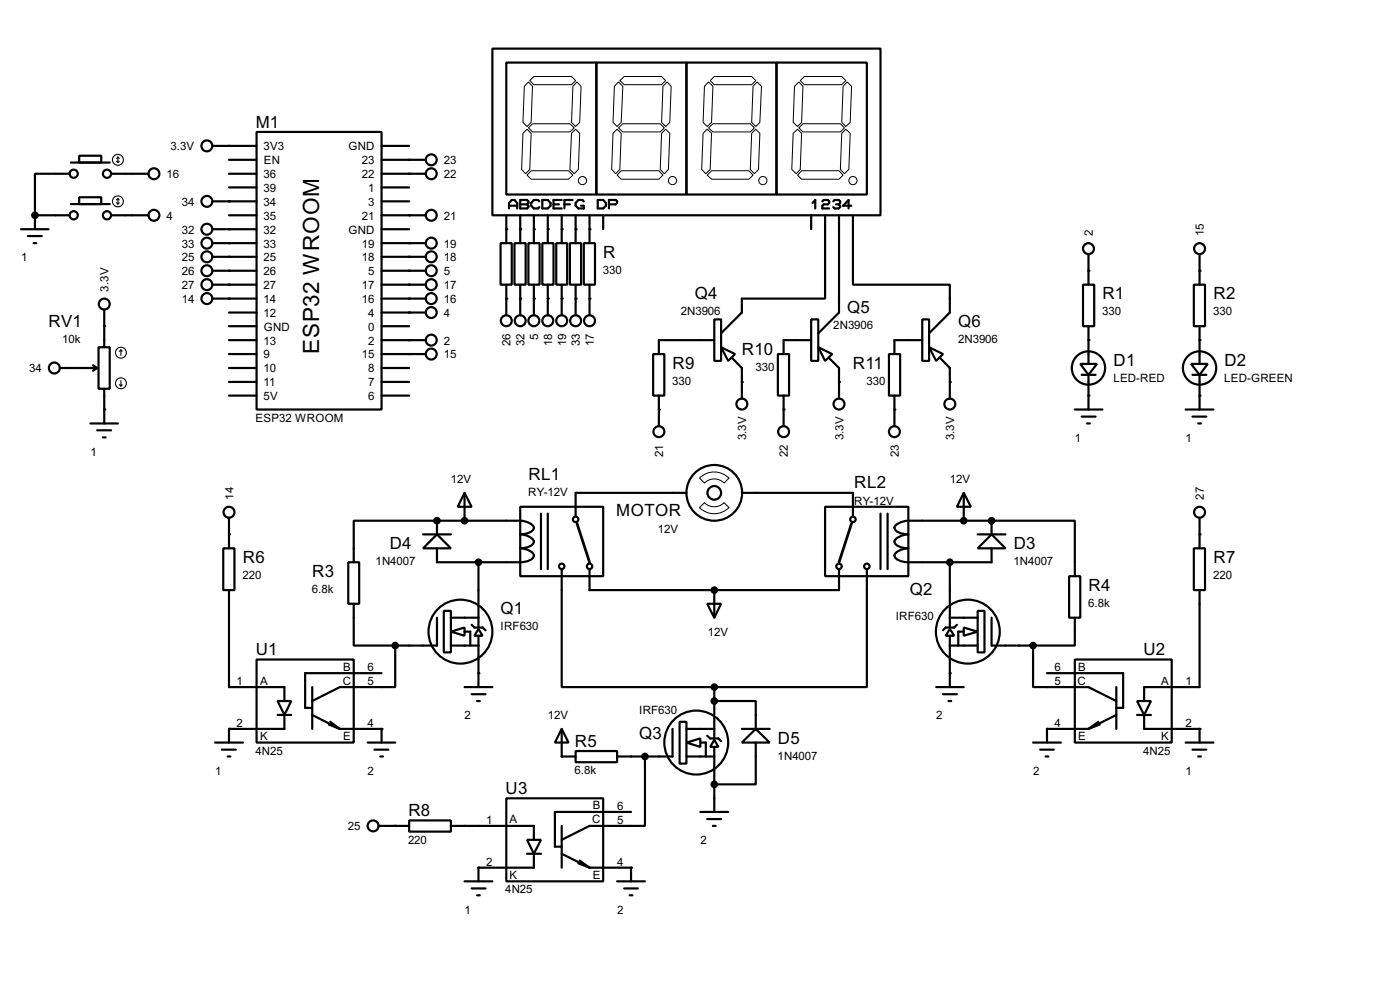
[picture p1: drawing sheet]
<svg xmlns="http://www.w3.org/2000/svg" width="256mm" height="180mm" viewBox="0 0 256 180" stroke-linecap="round" stroke-linejoin="round" font-family="sans-serif">
<g fill="#000">
<circle cx="6.4" cy="39.4" r=".2"/>
<circle cx="42" cy="26.7" r=".2"/>
<circle cx="42" cy="36.9" r=".2"/>
<circle cx="75" cy="29.3" r=".2"/>
<circle cx="75" cy="31.8" r=".2"/>
<circle cx="75" cy="39.4" r=".2"/>
<circle cx="19.1" cy="59.7" r=".2"/>
<circle cx="42" cy="42" r=".2"/>
<circle cx="42" cy="44.5" r=".2"/>
<circle cx="42" cy="47" r=".2"/>
<circle cx="42" cy="49.6" r=".2"/>
<circle cx="42" cy="52.1" r=".2"/>
<circle cx="42" cy="54.7" r=".2"/>
<circle cx="75" cy="57.2" r=".2"/>
<circle cx="75" cy="49.6" r=".2"/>
<circle cx="75" cy="54.7" r=".2"/>
<circle cx="75" cy="44.5" r=".2"/>
<circle cx="75" cy="47" r=".2"/>
<circle cx="75" cy="52.1" r=".2"/>
<circle cx="92.8" cy="54.7" r=".2"/>
<circle cx="92.8" cy="42" r=".2"/>
<circle cx="95.3" cy="54.7" r=".2"/>
<circle cx="95.3" cy="42" r=".2"/>
<circle cx="97.8" cy="54.7" r=".2"/>
<circle cx="97.8" cy="42" r=".2"/>
<circle cx="100.4" cy="54.7" r=".2"/>
<circle cx="100.4" cy="42" r=".2"/>
<circle cx="102.9" cy="54.7" r=".2"/>
<circle cx="102.9" cy="42" r=".2"/>
<circle cx="105.5" cy="54.7" r=".2"/>
<circle cx="105.5" cy="42" r=".2"/>
<circle cx="108" cy="54.7" r=".2"/>
<circle cx="108" cy="42" r=".2"/>
<circle cx="199.4" cy="49.6" r=".2"/>
<circle cx="219.8" cy="49.6" r=".2"/>
<circle cx="14" cy="67.4" r=".2"/>
<circle cx="19.1" cy="75" r=".2"/>
<circle cx="75" cy="64.8" r=".2"/>
<circle cx="75" cy="62.3" r=".2"/>
<circle cx="120.7" cy="75" r=".2"/>
<circle cx="135.9" cy="69.9" r=".2"/>
<circle cx="143.6" cy="75" r=".2"/>
<circle cx="153.7" cy="69.9" r=".2"/>
<circle cx="163.9" cy="75" r=".2"/>
<circle cx="174" cy="69.9" r=".2"/>
<circle cx="199.4" cy="72.4" r=".2"/>
<circle cx="199.4" cy="62.3" r=".2"/>
<circle cx="219.8" cy="62.3" r=".2"/>
<circle cx="219.8" cy="72.4" r=".2"/>
<circle cx="42" cy="97.8" r=".2"/>
<circle cx="80.1" cy="95.3" r=".2"/>
<circle cx="85.1" cy="95.3" r=".2"/>
<circle cx="176.6" cy="95.3" r=".2"/>
<circle cx="181.7" cy="95.3" r=".2"/>
<circle cx="219.8" cy="97.8" r=".2"/>
<circle cx="130.9" cy="108" r=".2"/>
<circle cx="42" cy="133.4" r=".2"/>
<circle cx="69.9" cy="133.4" r=".2"/>
<circle cx="87.7" cy="123.2" r=".2"/>
<circle cx="102.9" cy="138.5" r=".2"/>
<circle cx="118.2" cy="138.5" r=".2"/>
<circle cx="130.9" cy="128.3" r=".2"/>
<circle cx="174" cy="123.2" r=".2"/>
<circle cx="191.8" cy="133.4" r=".2"/>
<circle cx="219.8" cy="133.4" r=".2"/>
<circle cx="72.4" cy="151.2" r=".2"/>
<circle cx="87.7" cy="158.8" r=".2"/>
<circle cx="115.6" cy="158.8" r=".2"/>
<circle cx="130.9" cy="143.6" r=".2"/>
</g>
<g fill="none" stroke="#000" stroke-width=".4">
<path d="M90.2 8.9h71.1v30.5h-71.1zM92.8 11.5h16.5v24.1h-16.5zM109.3 11.5h16.5v24.1h-16.5zM125.8 11.5h16.5v24.1h-16.5zM142.3 11.5h16.5v24.1h-16.5zM6.4 39.4h6.4M6.4 39.4v2.6M12.8 31.8h-6.4v7.6M13 29.8h7.1M13 37.4h7.1M14.5 28.5h4.1v1.3h-4.1zM14.5 36.1h4.1v1.3h-4.1z"/>
<path d="M20.4 31.8h6.8M20.4 39.4h6.8M38.9 26.7h8.1M38.9 36.9h8.1M42 31.8h5M42 39.4h5M42 29.3h5M42 34.3h5M47 24.2h22.9v50.8h-22.9zM69.9 31.8h8.1M69.9 39.4h8.1M69.9 29.3h8.1"/>
<path d="M69.9 26.7h5.1M69.9 36.9h5.1M69.9 34.3h5.1M92.8 39.4v5.1M93.3 38.2v-1l.5-.6h.5l.5 .6v1M93.3 37.7h1.5M95.3 36.6h1.3l.2 .3v.3l-.2 .2 .2 .3v.2l-.2 .3h-1.3zM95.3 39.4v5.1M95.3 37.4h1.3M97.8 39.4v5.1M98.8 36.9l-.2-.3h-.8l-.5 .6v.5l.5 .5h.8l.2-.3M99.4 36.6h1l.5 .6v.5l-.5 .5h-1z"/>
<path d="M100.4 39.4v5.1M101.4 37.4h1M102.9 39.4v5.1M102.9 36.6h-1.5v1.6h1.5M103.4 37.4h1M104.9 36.6h-1.5v1.6M105.5 39.4v5.1M107 36.9l-.3-.3h-.7l-.5 .6v.5l.5 .5h1v-.5h-.5M108 39.4v5.1M109.5 36.6h1l.5 .6v.5l-.5 .5h-1zM110.5 39.4v2.6M111.6 37.4h1.2l.3-.2v-.3l-.3-.3h-1.2v1.6"/>
<path d="M148.6 39.4v2.6M148.9 37.2l.5-.6v1.6M150.7 36.9l.2-.3h.8l.2 .3v.3l-.2 .2h-.8l-.2 .3v.5h1.2M151.2 39.4v15.3h-15.3v2.5l-3.8 3.8M152.7 36.9l.2-.3h.8l.2 .3v.3l-.2 .2M153.2 37.4h.5M153.7 37.4l.2 .3v.2l-.2 .3h-.8l-.2-.3M153.7 39.4v17.8l-3.8 3.8M156 37.7h-1.5l1-1.1v1.6M156.3 39.4v12.7h17.7v5.1l-3.8 3.8M3.9 42h5M5.1 43.2h2.6"/>
<path d="M6.2 44.5h.5M19.1 56.7v6.9M38.9 49.6h8.1M38.9 42h8.1M38.9 44.5h8.1M38.9 47h8.1M38.9 52.1h8.1M38.9 54.7h8.1M42 57.2h5M42 59.7h5M69.9 49.6h8.1M69.9 42h5.1"/>
<path d="M69.9 44.5h8.1M69.9 47h8.1M69.9 52.1h8.1M69.9 54.7h8.1M69.9 57.2h8.1M69.9 59.7h5.1M91.7 44.5h2.1v7.6h-2.1zM92.8 52.1v5.6M94.3 44.5h2v7.6h-2zM95.3 52.1v5.6M96.8 44.5h2.1v7.6h-2.1zM97.8 52.1v5.6"/>
<path d="M99.4 44.5h2v7.6h-2zM100.4 52.1v5.6M101.9 44.5h2v7.6h-2zM102.9 52.1v5.6M104.4 44.5h2.1v7.6h-2.1zM105.5 52.1v5.6M107 44.5h2v7.6h-2zM108 52.1v5.6M130.9 58.5h1.2v7.6h-1.2zM148.6 58.5h1.3v7.6h-1.3zM169 58.5h1.2v7.6h-1.2zM198.4 52.1h2.1v7.6h-2.1z"/>
<path d="M199.4 46.5v5.6M199.4 59.7v6.9M218.7 52.1h2.1v7.6h-2.1zM219.8 46.5v5.6M219.8 59.7v6.9M11 67.4h6.8M16.6 77.5h5M17.1 66.9l.7 .5M17.8 78.8h2.6M17.8 67.4l-.7 .5M18.1 63.6h2v7.6h-2zM19.1 71.2v6.3"/>
<path d="M42 62.3h5M42 64.8h5M42 67.4h5M42 69.9h5M42 72.4h5M69.9 62.3h8.1M69.9 64.8h8.1M69.9 67.4h5.1M69.9 69.9h5.1M69.9 72.4h5.1M119.7 64.8h2v7.6h-2zM120.7 72.4v5.6"/>
<path d="M130.9 62.3h-10.2v2.5M132.1 63.6l2.6 1.2-1.3 1.3zM134.2 65.6l1.7 1.8v5.6M142.5 64.8h2.1v7.6h-2.1zM143.6 72.4v5.6M148.6 62.3h-5v2.5M149.9 63.6l2.6 1.2-1.3 1.3zM151.9 65.6l1.8 1.8v5.6M162.9 64.8h2v7.6h-2zM163.9 72.4v5.6M169 62.3h-5.1v2.5M170.2 63.6l2.6 1.2-1.3 1.3z"/>
<path d="M172.3 65.6l1.7 1.8v5.6M196.9 75h5.1M197.9 66.6h3.1l-1.6 2zM198.2 76.3h2.5M198.2 68.6h2.5M199.2 77.5h.5M199.4 68.6v6.4M217.2 75h5.1M218.2 66.6h3.1l-1.5 2zM218.5 76.3h2.5M218.5 68.6h2.5M219.5 77.5h.5"/>
<path d="M219.8 68.6v6.4M18.9 80.1h.5M42 94.8v5.6M77.5 97.8h5.1M80.1 95.3h-15.3v7.6M80.1 95.3h15.2a2.65 2.65 0 0 1 2.5 1.3 2.27 2.27 0 0 1-2.5 1.2 2.66 2.66 0 0 1 2.5 1.3 2.27 2.27 0 0 1-2.5 1.3 2.58 2.58 0 0 1 2.5 1.3 2.27 2.27 0 0 1-2.5 1.2h-15.2v-2.5M80.1 95.3v2.5M85.1 90.2l1.3 2.6h-2.5zM85.1 90.2v5.1M95.3 92.8h15.2v12.7h-15.2zM99.1 94v10.2M100.4 94v10.2"/>
<path d="M125.8 90.2h-20.3v4.3M135.9 90.2h20.4v4.3M151.2 92.8h15.2v12.7h-15.2zM161.3 94v10.2M162.6 94v10.2M176.6 90.2l1.3 2.6h-2.6zM176.6 90.2v5.1M179.1 97.8h5.1M181.7 95.3h15.2v10.2M181.7 95.3h-15.3a2.75 2.75 0 0 0-2.5 1.3 1.5 1.5 0 0 0 1.3 1l1.2 .2a2.76 2.76 0 0 0-2.5 1.3 1.5 1.5 0 0 0 1.3 1.1l1.2 .2a2.67 2.67 0 0 0-2.5 1.3 1.5 1.5 0 0 0 1.3 1l1.2 .2h15.3v-2.5M181.7 95.3v2.5M219.8 94.8v5.6"/>
<path d="M40.9 100.4h2.1v7.6h-2.1zM42 108v17.8h10.1v2.5M63.8 102.9h2v7.6h-2zM64.8 110.5v7.7h7.6M72.4 118.2v7.6h-10.1l-5.1 2.5M77.5 100.4l2.6-2.6 2.5 2.6zM80.1 113.1v5.1h-7.7M81.3 111.8h1.3v7.6h-1.3zM82.6 115.6l2.5-.7v1.5zM82.6 118.2h5.1M82.6 113.1h5.1M85.1 115.6h1.1v2.6"/>
<path d="M86.4 114.4l.5 .5h1.5l.6 .5M87.7 115.1l.7 1.3h-1.5zM87.7 102.9v7.6M87.7 110.8v4.1M87.7 116.4v9.4M102.9 104.2v21.6h28M108 104.2v3.8h45.7v-3.8M129.6 110.5h2.5l-1.2 2.6zM130.9 108v5.1M158.8 104.2v21.6h-27.9M174 115.1l.8 1.3h-1.5zM174 102.9v7.6"/>
<path d="M174 110.8v4.1M174 116.4v9.4M174 118.2h5.1M174 113.1h5.1M175.3 114.4l-.5 .5h-1.5l-.5 .5M176.6 114.9l2.5 .7-2.5 .8zM176.6 115.6h-1v2.6M179.1 100.4l2.6-2.6 2.5 2.6zM179.1 111.8h1.3v7.6h-1.3zM181.7 113.1v5.1h7.6M189.3 118.2v7.6h10.1l5.1 2.5M195.9 105.5h2v7.6h-2z"/>
<path d="M196.9 113.1v5.1h-7.6M218.7 100.4h2.1v7.6h-2.1zM219.8 108v17.8h-10.2v2.5M39.4 135.9h5.1M40.7 137.2h2.5M41.7 138.5h.5M47 120.7h17.8v15.2h-17.8zM50.9 128.3h2.5l-1.3 2.6zM50.9 130.9h2.5M52.1 130.9v2.5h-10.1v2.5M57.2 125.8v7.6M57.2 130.9l5.1 2.5"/>
<path d="M60.3 132.6l2 .8M60.5 132.1l1.8 1.3M62.3 133.4h7.6v2.5M67.4 135.9h5M68.6 137.2h2.6M69.7 138.5h.5M69.9 123.2h-14v6.4h1.3M85.1 125.8h5.1M86.4 127.1h2.6M87.4 128.3h.5M102.9 133.4l1.3 2.5h-2.5zM102.9 133.4v5.1h2.6"/>
<path d="M105.5 137.5h7.6v2h-7.6zM118.2 138.5v12.7h-10.2l-5.1 2.5M123.2 133.4v5.1h-10.1M124.5 132.1h1.3v7.7h-1.3zM125.8 135.9l2.5-.7v1.5zM125.8 138.5h5.1M125.8 133.4h5.1M128.3 135.9h1v2.6M129.6 134.7l.5 .5h1.5l.5 .5M130.9 135.4l.7 1.3h-1.5zM130.9 128.3h7.6v5.1M130.9 125.8v5.1"/>
<path d="M130.9 131.1v4.1M130.9 136.7v11.9M135.9 135.9l2.6-2.5 2.5 2.5zM135.9 133.4h5.1M138.5 135.9v7.7h-7.6M171.5 125.8h5.1M172.8 127.1h2.5M173.8 128.3h.5M189.3 135.9h5.1M190.6 137.2h2.5M191.6 138.5h.5M191.8 123.2h14v6.4h-1.3"/>
<path d="M196.9 120.7h17.8v15.2h-17.8zM199.4 133.4h-7.6v2.5M201.2 132.1l-1.8 1.3M201.5 132.6l-2.1 .8M204.5 125.8v7.6M204.5 130.9l-5.1 2.5M208.3 128.3h2.6l-1.3 2.6zM208.3 130.9h2.6M209.6 130.9v2.5h10.2v2.5M217.2 135.9h5.1M218.5 137.2h2.5M219.5 138.5h.5"/>
<path d="M69.4 151.2h5.6M75 150.2h7.6v2h-7.6zM82.6 151.2h15.2v2.5M92.8 146.1h17.7v15.2h-17.7zM96.6 153.7h2.5l-1.3 2.6zM96.6 156.3h2.5M97.8 156.3v2.5h-10.1v2.5M102.9 151.2v7.6M102.9 156.3l5.1 2.5M106 158l2 .8M106.2 157.5l1.8 1.3M108 158.8h7.6v2.5"/>
<path d="M115.6 148.6h-13.9v6.4h1.2M128.3 148.6h5.1M129.6 149.9h2.5M130.6 151.2h.5M85.1 161.3h5.1M86.4 162.6h2.6M87.4 163.9h.5M113.1 161.3h5.1M114.4 162.6h2.5M115.4 163.9h.5"/>
<circle cx="13.5" cy="39.4" r=".75"/>
<circle cx="13.5" cy="31.8" r=".75"/>
<circle cx="19.6" cy="31.8" r=".75"/>
<circle cx="19.6" cy="39.4" r=".75"/>
<circle cx="28.2" cy="39.4" r="1"/>
<circle cx="28.2" cy="31.8" r="1"/>
<circle cx="37.9" cy="36.9" r="1"/>
<circle cx="37.9" cy="26.7" r="1"/>
<circle cx="79" cy="29.3" r="1"/>
<circle cx="79" cy="39.4" r="1"/>
<circle cx="79" cy="31.8" r="1"/>
<circle cx="19.1" cy="55.7" r="1"/>
<circle cx="37.9" cy="47" r="1"/>
<circle cx="37.9" cy="49.6" r="1"/>
<circle cx="37.9" cy="42" r="1"/>
<circle cx="37.9" cy="44.5" r="1"/>
<circle cx="37.9" cy="54.7" r="1"/>
<circle cx="37.9" cy="52.1" r="1"/>
<circle cx="79" cy="49.6" r="1"/>
<circle cx="79" cy="44.5" r="1"/>
<circle cx="79" cy="47" r="1"/>
<circle cx="79" cy="52.1" r="1"/>
<circle cx="79" cy="54.7" r="1"/>
<circle cx="79" cy="57.2" r="1"/>
<circle cx="92.7" cy="58.7" r="1"/>
<circle cx="95.3" cy="58.7" r="1"/>
<circle cx="97.8" cy="58.7" r="1"/>
<circle cx="100.3" cy="58.7" r="1"/>
<circle cx="102.9" cy="58.7" r="1"/>
<circle cx="105.4" cy="58.7" r="1"/>
<circle cx="108" cy="58.7" r="1"/>
<circle cx="199.4" cy="45.5" r="1"/>
<circle cx="219.7" cy="45.5" r="1"/>
<circle cx="9.9" cy="67.4" r="1"/>
<circle cx="79" cy="64.8" r="1"/>
<circle cx="79" cy="62.3" r="1"/>
<circle cx="120.7" cy="79" r="1"/>
<circle cx="135.9" cy="74" r="1"/>
<circle cx="143.5" cy="79" r="1"/>
<circle cx="153.7" cy="74" r="1"/>
<circle cx="163.8" cy="79" r="1"/>
<circle cx="174" cy="74" r="1"/>
<circle cx="199.4" cy="67.4" r="3.1"/>
<circle cx="219.7" cy="67.4" r="3.1"/>
<circle cx="41.9" cy="93.8" r="1"/>
<circle cx="105.4" cy="95.1" r=".5"/>
<circle cx="130.8" cy="90.2" r="5.1"/>
<circle cx="130.8" cy="90.2" r="1.25"/>
<circle cx="156.2" cy="95.1" r=".5"/>
<circle cx="219.7" cy="93.8" r="1"/>
<circle cx="84.3" cy="115.6" r="5.9"/>
<circle cx="102.9" cy="103.7" r=".5"/>
<circle cx="108" cy="103.7" r=".5"/>
<circle cx="153.7" cy="103.7" r=".5"/>
<circle cx="158.8" cy="103.7" r=".5"/>
<circle cx="177.3" cy="115.6" r="5.9"/>
<circle cx="127.5" cy="135.9" r="5.9"/>
<circle cx="68.3" cy="151.2" r="1"/>
</g>
<g fill="none" stroke="#000" stroke-width=".18">
<path d="M96.8 15l.8 .8-.3 6.6-.7 .8-.8-.8 .3-6.6zM97.1 14.8l.7-.8h6.9l.8 .8-.8 .7h-6.9zM105.7 15l.8 .8-.3 6.6-.7 .8-.8-.8 .3-6.6zM113.3 15l.8 .8-.3 6.6-.7 .8-.8-.8 .3-6.6zM113.6 14.8l.8-.8h6.8l.8 .8-.8 .7h-6.8zM122.2 15l.8 .8-.3 6.6-.7 .8-.8-.8 .3-6.6zM129.8 15l.8 .8-.2 6.6-.8 .8-.8-.8 .3-6.6zM130.1 14.8l.8-.8h6.8l.8 .8-.8 .7h-6.8zM138.7 15l.8 .8-.3 6.6-.7 .8-.8-.8 .3-6.6zM146.4 15l.7 .8-.2 6.6-.8 .8-.8-.8 .3-6.6zM146.6 14.8l.8-.8h6.8l.8 .8-.8 .7h-6.8zM155.2 15l.8 .8-.2 6.6-.8 .8-.8-.8 .3-6.6z"/>
<path d="M95.8 24.4l.8-.7 .7 .7-.2 6.6-.8 .8-.7-.8zM97.3 31.3h6.9l.8 .8-.8 .7h-6.9l-.7-.7zM97.6 22.7h6.8l.8 .7-.8 .8h-6.8l-.8-.8zM104.7 24.4l.8-.7 .7 .7-.2 6.6-.8 .8-.8-.8zM112.3 24.4l.8-.7 .7 .7-.2 6.6-.8 .8-.7-.8zM113.3 23.4l.8-.7h6.9l.7 .7-.7 .8h-6.9zM113.8 31.3h6.9l.8 .8-.8 .7h-6.9l-.7-.7zM121.2 24.4l.8-.7 .7 .7-.2 6.6-.8 .8-.7-.8zM128.8 24.4l.8-.7 .8 .7-.3 6.6-.8 .8-.7-.8zM129.6 32.1l.8-.8h6.8l.8 .8-.8 .7h-6.8zM129.8 23.4l.8-.7h6.9l.7 .7-.7 .8h-6.9zM138.5 23.7l.7 .7-.2 6.6-.8 .8-.7-.8 .2-6.6z"/>
<path d="M145.3 24.4l.8-.7 .8 .7-.3 6.6-.7 .8-.8-.8zM146.4 23.4l.7-.7h6.9l.7 .7-.7 .8h-6.9zM146.9 31.3h6.8l.8 .8-.8 .7h-6.8l-.8-.7zM154.2 24.4l.8-.7 .8 .7-.3 6.6-.8 .8-.7-.8zM128.2 92.9l.9-.9a2.54 2.54 0 0 0 3.6 0l.9 .9a3.8 3.8 0 0 1-5.4 0zM128.2 87.5a3.8 3.8 0 0 1 5.4 0l-.9 .9a2.54 2.54 0 0 0-3.6 0z"/>
<circle cx="106.7" cy="33.1" r=".75"/>
<circle cx="123.2" cy="33.1" r=".75"/>
<circle cx="139.7" cy="33.1" r=".75"/>
<circle cx="156.2" cy="33.1" r=".75"/>
</g>
<path d="M105.7 95.8l2.3 7.1M156 95.8l-2.3 7.1" fill="none" stroke="#000" stroke-width=".5"/>
<g fill="#000" stroke="#000" stroke-width=".4">
<circle cx="6.4" cy="39.4" r=".5"/>
<circle cx="80" cy="95.3" r=".5"/>
<circle cx="85.1" cy="95.3" r=".5"/>
<circle cx="176.5" cy="95.3" r=".5"/>
<circle cx="181.6" cy="95.3" r=".5"/>
<circle cx="72.4" cy="118.2" r=".5"/>
<circle cx="87.6" cy="102.9" r=".5"/>
<circle cx="130.8" cy="108" r=".5"/>
<circle cx="174" cy="102.9" r=".5"/>
<circle cx="189.2" cy="118.2" r=".5"/>
<circle cx="118.1" cy="138.5" r=".5"/>
<circle cx="130.8" cy="128.3" r=".5"/>
<circle cx="130.8" cy="125.8" r=".5"/>
<circle cx="130.8" cy="143.6" r=".5"/>
</g>
<g fill="none" stroke="#000" stroke-width=".2">
<path d="M21.4 29.5l.2 .3M21.4 37.1l.2 .3M21.6 28.8v1M21.6 36.4v1M21.6 28.8l-.2 .2M21.6 28.8l.3 .2M21.6 36.4l-.2 .2M21.6 36.4l.3 .2M21.9 29.5l-.3 .3M21.9 37.1l-.3 .3M21.9 70.4l.3 .3M22.2 64.1l.2 .2"/>
<path d="M22.2 64.1l-.3 .2M22.2 64.1v1M22.2 69.7v1M22.4 70.4l-.2 .3"/>
<circle cx="21.6" cy="36.9" r="1"/>
<circle cx="21.6" cy="29.3" r="1"/>
<circle cx="22.1" cy="64.6" r="1"/>
<circle cx="22.1" cy="70.2" r="1"/>
</g>
<text font-size="4.6" x="58.5" y="64.7" transform="rotate(-90 58.5 64.7)">ESP32 WROOM</text>
<g font-size="3.5">
<text x="46.9" y="23.3">M1</text>
<text x="110.5" y="47.2">R</text>
<text x="8.9" y="59.9">RV1</text>
<text x="127.3" y="54.8">Q4</text>
<text x="155.2" y="57.4">Q5</text>
<text x="175.6" y="59.9">Q6</text>
<text x="202" y="54.8">R1</text>
<text x="222.3" y="54.8">R2</text>
<text x="135.9" y="64.9">R10</text>
<text x="123.2" y="67.5">R9</text>
<text x="156.3" y="67.5">R11</text>
<text x="204" y="67">D1</text>
<text x="224.3" y="67">D2</text>
<text x="96.8" y="87.8">RL1</text>
<text x="156.5" y="89.4">RL2</text>
<text x="112.9" y="94.4">MOTOR</text>
<text x="71.4" y="100.5">D4</text>
<text x="185.7" y="100.5">D3</text>
<text x="44.5" y="103.1">R6</text>
<text x="57.2" y="105.6">R3</text>
<text x="222.3" y="103.1">R7</text>
<text x="91.7" y="112.5">Q1</text>
<text x="166.7" y="109">Q2</text>
<text x="199.4" y="108.2">R4</text>
<text x="46.9" y="119.9">U1</text>
<text x="209.5" y="119.9">U2</text>
<text x="105.3" y="136.7">R5</text>
<text x="117.1" y="135.3">Q3</text>
<text x="142.5" y="136.1">D5</text>
<text x="74.8" y="149.4">R8</text>
<text x="92.6" y="145.3">U3</text>
</g>
<g font-size="2.4">
<text x="31.3" y="27.5">3.3V</text>
<text x="48.3" y="27.5">3V3</text>
<text x="63.8" y="27.5">GND</text>
<text x="30.5" y="32.6">16</text>
<text x="48.3" y="32.6">36</text>
<text x="48.3" y="35.1">39</text>
<text x="48.3" y="30">EN</text>
<text x="66.3" y="30">23</text>
<text x="66.3" y="32.6">22</text>
<text x="67.5" y="35.1">1</text>
<text x="81.3" y="30">23</text>
<text x="81.3" y="32.6">22</text>
<text x="30.5" y="40.2">4</text>
<text x="33.3" y="37.7">34</text>
<text x="48.3" y="37.7">34</text>
<text x="48.3" y="40.2">35</text>
<text x="66.3" y="40.2">21</text>
<text x="67.5" y="37.7">3</text>
<text x="81.3" y="40.2">21</text>
<text x="3.9" y="47.8">1</text>
<text x="33.3" y="42.7">32</text>
<text x="33.3" y="45.3">33</text>
<text x="33.3" y="47.8">25</text>
<text x="48.3" y="42.7">32</text>
<text x="48.3" y="45.3">33</text>
<text x="48.3" y="47.8">25</text>
<text x="63.8" y="42.7">GND</text>
<text x="66.3" y="45.3">19</text>
<text x="66.3" y="47.8">18</text>
<text x="81.3" y="45.3">19</text>
<text x="81.3" y="47.8">18</text>
<text x="200.2" y="43.2" transform="rotate(-90 200.2 43.2)">2</text>
<text x="220.6" y="43.2" transform="rotate(-90 220.6 43.2)">15</text>
<text x="19.9" y="53.4" transform="rotate(-90 19.9 53.4)">3.3V</text>
<text x="33.3" y="50.4">26</text>
<text x="33.3" y="52.9">27</text>
<text x="48.3" y="50.4">26</text>
<text x="48.3" y="52.9">27</text>
<text x="66.3" y="52.9">17</text>
<text x="67.5" y="50.4">5</text>
<text x="81.3" y="50.4">5</text>
<text x="81.3" y="52.9">17</text>
<text x="110.5" y="50.1">330</text>
<text x="33.3" y="55.4">14</text>
<text x="48.3" y="55.4">14</text>
<text x="48.3" y="58">12</text>
<text x="66.3" y="55.4">16</text>
<text x="67.5" y="58">4</text>
<text x="81.3" y="55.4">16</text>
<text x="81.3" y="58">4</text>
<text x="124.7" y="57.7">2N3906</text>
<text x="201.9" y="57.7">330</text>
<text x="222.3" y="57.7">330</text>
<text x="11.4" y="62.8">10k</text>
<text x="48.3" y="63.1">13</text>
<text x="48.3" y="65.6">9</text>
<text x="48.3" y="60.5">GND</text>
<text x="66.3" y="65.6">15</text>
<text x="67.5" y="60.5">0</text>
<text x="67.5" y="63.1">2</text>
<text x="81.3" y="63.1">2</text>
<text x="81.3" y="65.6">15</text>
<text x="93.6" y="63.3" transform="rotate(-90 93.6 63.3)">26</text>
<text x="96.1" y="63.3" transform="rotate(-90 96.1 63.3)">32</text>
<text x="98.6" y="62.2" transform="rotate(-90 98.6 62.2)">5</text>
<text x="101.2" y="63.3" transform="rotate(-90 101.2 63.3)">18</text>
<text x="103.7" y="63.3" transform="rotate(-90 103.7 63.3)">19</text>
<text x="106.3" y="63.3" transform="rotate(-90 106.3 63.3)">33</text>
<text x="108.8" y="63.3" transform="rotate(-90 108.8 63.3)">17</text>
<text x="152.7" y="60.3">2N3906</text>
<text x="175.5" y="62.8">2N3906</text>
<text x="5.4" y="68.1">34</text>
<text x="48.3" y="68.1">10</text>
<text x="48.3" y="70.7">11</text>
<text x="67.5" y="68.1">8</text>
<text x="67.5" y="70.7">7</text>
<text x="123.2" y="70.4">330</text>
<text x="138.4" y="67.9">330</text>
<text x="158.8" y="70.4">330</text>
<text x="204" y="69.9">LED-RED</text>
<text x="224.3" y="69.9">LED-GREEN</text>
<text x="46.8" y="77.2">ESP32 WROOM</text>
<text x="48.3" y="73.2">5V</text>
<text x="67.5" y="73.2">6</text>
<text x="16.6" y="83.4">1</text>
<text x="121.5" y="83.6" transform="rotate(-90 121.5 83.6)">21</text>
<text x="136.7" y="80.6" transform="rotate(-90 136.7 80.6)">3.3V</text>
<text x="144.4" y="83.6" transform="rotate(-90 144.4 83.6)">22</text>
<text x="154.5" y="80.6" transform="rotate(-90 154.5 80.6)">3.3V</text>
<text x="164.7" y="83.6" transform="rotate(-90 164.7 83.6)">23</text>
<text x="174.8" y="80.6" transform="rotate(-90 174.8 80.6)">3.3V</text>
<text x="196.9" y="80.8">1</text>
<text x="217.2" y="80.8">1</text>
<text x="82.6" y="88.5">12V</text>
<text x="174" y="88.5">12V</text>
<text x="42.8" y="91.5" transform="rotate(-90 42.8 91.5)">14</text>
<text x="96.8" y="90.8">RY-12V</text>
<text x="156.5" y="92.4">RY-12V</text>
<text x="220.6" y="91.4" transform="rotate(-90 220.6 91.4)">27</text>
<text x="120.5" y="97.6">12V</text>
<text x="44.5" y="106">220</text>
<text x="68.8" y="103.5">1N4007</text>
<text x="185.7" y="103.5">1N4007</text>
<text x="222.3" y="106">220</text>
<text x="57.2" y="108.5">6.8k</text>
<text x="164.1" y="113.5">IRF630</text>
<text x="199.4" y="111.1">6.8k</text>
<text x="91.7" y="115.4">IRF630</text>
<text x="129.7" y="116.4">12V</text>
<text x="43.4" y="125.4">1</text>
<text x="47.6" y="125.3">A</text>
<text x="62.8" y="125.3">C</text>
<text x="62.9" y="122.8">B</text>
<text x="67.4" y="125.4">5</text>
<text x="67.4" y="122.8">6</text>
<text x="193.2" y="125.4">5</text>
<text x="193.2" y="122.8">6</text>
<text x="197.4" y="125.3">C</text>
<text x="197.5" y="122.8">B</text>
<text x="212.7" y="125.3">A</text>
<text x="217.2" y="125.4">1</text>
<text x="85.1" y="131.7">2</text>
<text x="100.4" y="131.7">12V</text>
<text x="117.1" y="130.6">IRF630</text>
<text x="171.5" y="131.7">2</text>
<text x="43.4" y="133">2</text>
<text x="47.6" y="135.5">K</text>
<text x="62.9" y="135.5">E</text>
<text x="67.4" y="133">4</text>
<text x="193.2" y="133">4</text>
<text x="197.5" y="135.5">E</text>
<text x="212.7" y="135.5">K</text>
<text x="217.2" y="133">2</text>
<text x="39.4" y="141.8">1</text>
<text x="46.8" y="138.1">4N25</text>
<text x="67.4" y="141.8">2</text>
<text x="105.3" y="141.7">6.8k</text>
<text x="142.5" y="139">1N4007</text>
<text x="189.3" y="141.8">2</text>
<text x="209.4" y="138.1">4N25</text>
<text x="217.2" y="141.8">1</text>
<text x="108.6" y="148.2">B</text>
<text x="113.1" y="148.2">6</text>
<text x="63.8" y="152">25</text>
<text x="74.8" y="154.4">220</text>
<text x="89.1" y="150.8">1</text>
<text x="93.3" y="150.7">A</text>
<text x="108.5" y="150.7">C</text>
<text x="113.1" y="150.8">5</text>
<text x="128.3" y="154.5">2</text>
<text x="89.1" y="158.4">2</text>
<text x="93.3" y="160.9">K</text>
<text x="108.6" y="160.9">E</text>
<text x="113.1" y="158.4">4</text>
<text x="85.1" y="167.2">1</text>
<text x="92.6" y="163.5">4N25</text>
<text x="113.1" y="167.2">2</text>
</g>
</svg>
